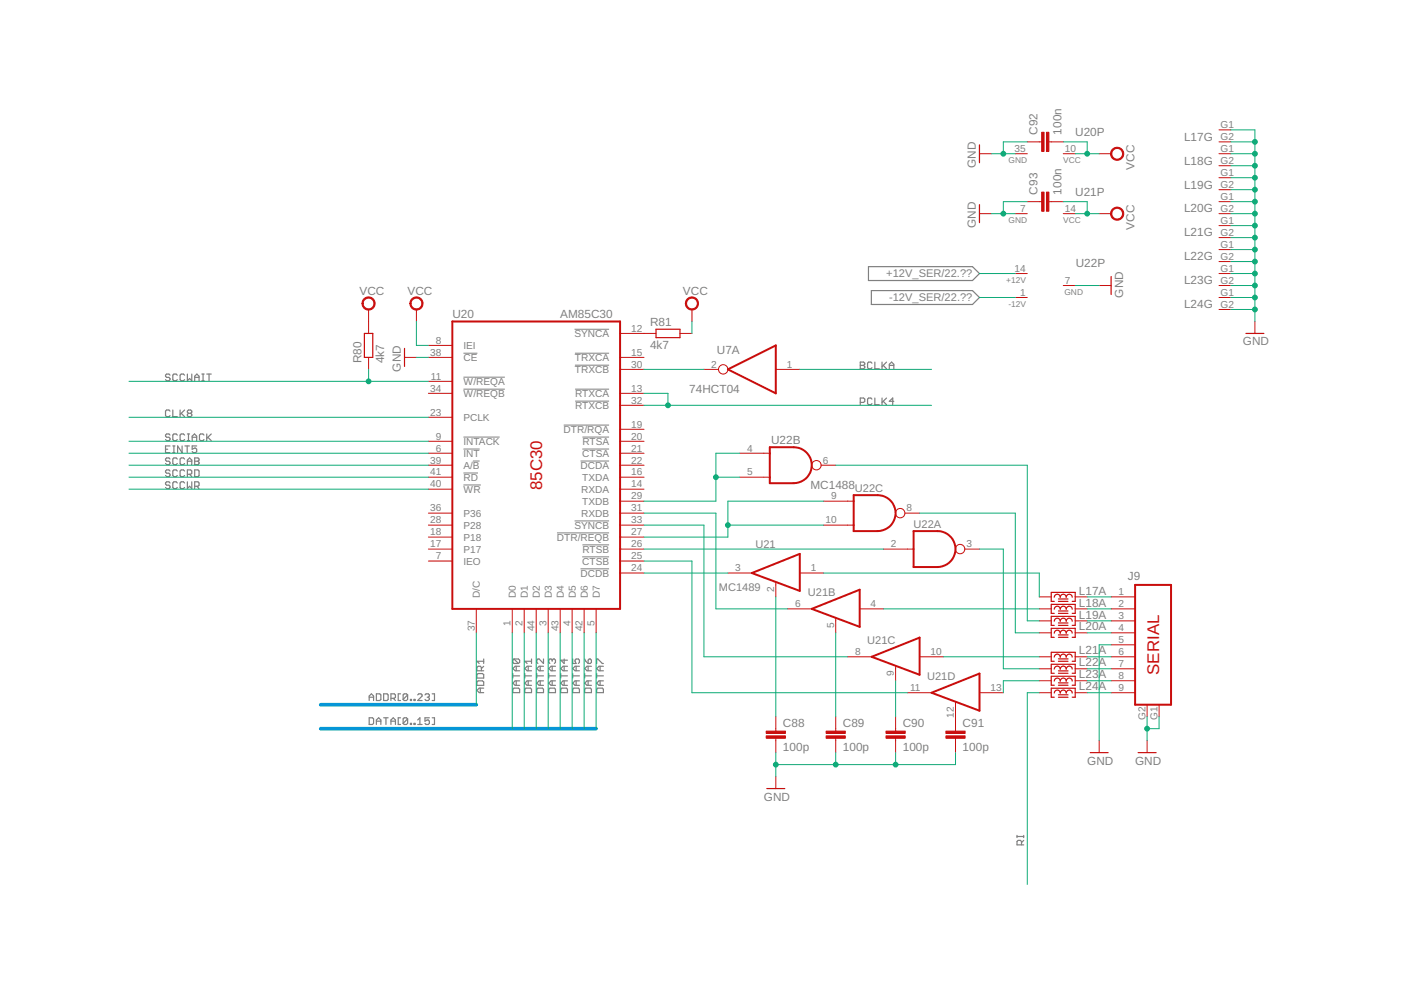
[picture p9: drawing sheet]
<svg xmlns="http://www.w3.org/2000/svg" width="297mm" height="210mm" viewBox="0 0 297 210" stroke-linecap="round" stroke-linejoin="round" font-family="sans-serif">
<g fill="none" stroke="#808080" stroke-width=".21">
<path d="M98.3 74.9h2.9M98.3 80h8.7M121.8 69.8h7.3M121.9 74.9h7.2M121.9 77.4h7.2M98.3 95.2h3.4M98.3 92.7h7.6M98.3 82.5h8.7M100.3 97.7h1.4M119.5 90.1h9.6M121.9 82.5h7.2M121.9 85h7.2"/>
<path d="M123.1 97.7h6M123.4 95.2h5.7M123.5 92.7h5.6M98.3 100.3h3M98.3 102.8h3.6M118.1 113h11M121.8 110.4h7.3M123.4 118.1h5.7M123.5 115.5h5.6M123.1 120.6h6"/>
</g>
<g fill="none" stroke="#808080" stroke-width=".25">
<path d="M184.1 56.5h22.1l1.5 1.5-1.5 1.5h-22.1zM36 79.5l-.2-.2h-.5l-.2 .5 .2 .2h.5l.2 .5-.2 .2h-.5l-.2-.2M37.6 79.5l-.3-.2h-.4l-.3 .2v1l.3 .2h.4l.3-.2M39.1 79.5l-.2-.2h-.5l-.2 .2v1l.2 .2h.5l.2-.2M39.7 79.3v1.4l.5-.4 .5 .4v-1.4M42.8 79.3h.5M43.1 79.3v1.4M43.8 79.3h1M44.3 79.3v1.4M182.4 76.8h.7l.2 .2v.2l-.2 .3 .2 .2v.3l-.2 .2h-.7zM182.4 77.5h.7M184.7 61.6h21.5l1.5 1.5-1.5 1.5h-21.5z"/>
<path d="M184.9 77l-.3-.2h-.4l-.3 .2v1l.3 .2h.4l.3-.2M185.5 76.8v1.4h.9M187 76.8v1.4M187.3 77.5l.7 .7M188 76.8l-1 .9M188.6 77.5h.9M188.6 78.2v-1l.4-.4 .5 .4v1M35.1 95.2h.5M36 97.3l-.2-.2h-.5l-.2 .5 .2 .2h.5l.2 .2v.3l-.2 .2h-.5l-.2-.2M36 87.2l-.2-.3h-.5l-.2 .3v.9l.2 .2h.5l.2-.2M36 92.2l-.2-.2h-.5l-.2 .5 .2 .2h.5l.2 .2v.3l-.2 .2h-.5l-.2-.2M36 94.6h-.9v1.4h.9"/>
<path d="M36 99.9l-.2-.3h-.5l-.2 .5 .2 .2h.5l.2 .3v.2l-.2 .2h-.5l-.2-.2M36.6 86.9v1.4h1M36.6 94.6h.5M36.6 96h.5M36.9 94.6v1.4M37.6 97.3l-.3-.2h-.4l-.3 .2v1l.3 .2h.4l.3-.2M37.6 92.2l-.3-.2h-.4l-.3 .2v1l.3 .2h.4l.3-.2M37.6 99.9l-.3-.3h-.4l-.3 .3v.9l.3 .2h.4l.3-.2M38.2 86.9v1.4M38.4 87.6l.7 .7M38.6 94.6v1.4l-.9-1.4v1.4M39.1 97.3l-.2-.2h-.5l-.2 .2v1l.2 .2h.5l.2-.2"/>
<path d="M39.1 92.2l-.2-.2h-.5l-.2 .2v1l.2 .2h.5l.2-.2M39.1 99.9l-.2-.3h-.5l-.2 .3v.9l.2 .2h.5l.2-.2M39.1 86.9l-.9 1M39.2 94.6h1M39.7 94.6v1.4M39.7 97.8h1M39.7 98.5v-.9l.5-.5 .5 .5v.9M39.7 92h.5M39.7 93.4h.5M40 87.6l-.3-.2 .3-.5h.4l.3 .3-.3 .4M40 87.6l-.3 .3v.2l.3 .2h.4l.3-.2v-.2l-.3-.3M40 92v1.4"/>
<path d="M40 87.6h.4M40.7 93.4v-.9l.5-.5 .5 .5v.9M40.7 92.7h1M41.3 97.1h.7l.2 .2-.2 .5 .2 .2v.3l-.2 .2h-.7zM41.3 97.8h.7M41.3 80.7v-.9l.4-.5 .5 .5v.9M41.3 99.6h.7l.2 .3v.9l-.2 .2h-.7zM41.3 80h.9M41.7 94.6h-1v.6l.5-.2 .5 .2v.5l-.2 .3h-.5l-.3-.3M42.8 80.7h.5M43.2 92.2l-.2-.2h-.5l-.2 .2v1l.2 .2h.5l.2-.2M43.8 92v1.4"/>
<path d="M44.1 92.7l.7 .7M44.8 92l-1 .9M182.4 85.3h.7l.2-.2v-.5l-.2-.2h-.7v1.4M184.9 84.6l-.3-.2h-.4l-.3 .2v1l.3 .2h.4l.3-.2M185.5 84.4v1.4h.9M187 84.4v1.4M187.3 85.1l.7 .7M188 84.4l-1 .9M189.5 85.1h-.9l.7-.7v1.4M36 102.4l-.2-.2h-.5l-.2 .4 .2 .3h.5l.2 .2v.3l-.2 .2h-.5l-.2-.2M37.6 102.4l-.3-.2h-.4l-.3 .2v1l.3 .2h.4l.3-.2M39.1 102.4l-.2-.2h-.5l-.2 .2v1l.2 .2h.5l.2-.2"/>
<path d="M39.7 100.6h.7l.3-.3v-.4l-.3-.3h-.7v1.4M39.7 102.2v1.4l.5-.5 .5 .5v-1.4M40.2 100.6l.5 .4M41.3 103.1h.7l.2-.2v-.5l-.2-.2h-.7v1.4M41.7 103.1l.5 .5M102.6 139.7v1M109 139.7h.9l.3 .3v.4l-.3 .3M109 139.7l-.3 .3v.4l.3 .3h.9M109 139.7l.9 1M112.7 139.7v1M115.2 139.7v1l-.9-1h-.3l-.2 .3v.4l.2 .3M117.1 140l-.3-.3h-.2l-.2 .3v.4l.2 .3"/>
<path d="M117.1 140l.2-.3h.2l.3 .3v.4l-.3 .3M117.1 140v.2M119.6 139.7v1l-.7-.7h1.4M121.4 139.7v1h.8l-.3-.5 .3-.5h.4l.3 .3v.4l-.3 .3M124 139.7l.2 .5 .5 .5M124.9 139.7h.3l.2 .3v.4l-.2 .3h-.5v-.7zM78.3 148.5v-.9l.4-.5 .5 .5v.9M78.3 152.2h.7l.2 .2v1l-.2 .2h-.7zM78.3 147.8h.9M79.8 147.1h.7l.3 .2v1l-.3 .2h-.7zM79.8 153.6v-.9l.5-.5 .5 .5v.9M79.8 152.9h1"/>
<path d="M81.3 147.1h.8l.2 .2v1l-.2 .2h-.8zM81.3 152.2h1M81.8 152.2v1.4M82.9 148.1h.7l.2-.3v-.5l-.2-.2h-.7v1.4M82.9 153.6v-.9l.5-.5 .4 .5v.9M82.9 152.9h.9M83.4 148.1l.4 .4M84.9 147.1h-.5v1.4h.5M84.9 152.2h-.5v1.4h.5M86.4 147.3v1l-.2 .2h-.5l-.2-.2M86.4 147.3l-.2-.2h-.5l-.2 .2v1M86.4 152.4l-.2-.2h-.5l-.2 .2v1"/>
<path d="M86.4 152.4v1l-.2 .2h-.5l-.2-.2M86.4 147.3l-.9 1M86.4 152.4l-.9 1M87 148.3h.2v.2h-.2zM87 153.4h.2v.2h-.2zM87.8 148.3h.2v.2h-.2zM87.8 153.4h.2v.2h-.2zM88.6 147.3l.2-.2h.5l.2 .2v.3l-.9 .9h.9M88.6 153.6h.9M88.6 152.7l.4-.5v1.4M90.1 147.3l.2-.2h.5l.2 .2-.2 .5M90.6 147.8h.2"/>
<path d="M90.8 147.8l.2 .3-.2 .4h-.5l-.2-.2M91 152.2h-.9v.7l.5-.2h.2l.2 .2v.5l-.2 .2h-.5l-.2-.2M91.6 147.1h.5v1.4h-.5M91.6 152.2h.5v1.4h-.5M101.1 144.6l.3-.2h.9l.3 .2v.7h-1.5zM101.1 143l.3-.2h.9l.3 .2v.8h-1.5zM101.8 145.9v1M102.1 142.2v-.7l-.3-.2h-.4l-.3 .2v.7h1.5M102.6 145.9h-1l-.5 .5 .5 .5h1M102.6 141.3l-.5 .5M102.6 140.2h-1.5l.5 .5M108.7 146.1l.3-.2h.9l.3 .2v.8h-1.5z"/>
<path d="M108.7 142.8v1M108.7 143.3h1.5M109.5 141.3v.9M109.5 144.4v.9M110.2 144.4h-1l-.5 .4 .5 .5h1M110.2 141.3h-1l-.5 .5 .5 .4h1M111.3 146.1l.2-.2h1l.2 .2v.8h-1.4zM111.3 143.3h1.4M111.3 142.8v1M112 141.3v.9M112 144.4v.9M112.7 144.4h-.9l-.5 .4 .5 .5h.9"/>
<path d="M112.7 141.3h-.9l-.5 .5 .5 .4h.9M112.7 140.2h-1.4l.5 .5M113.8 146.1l.2-.2h1l.2 .2v.8h-1.4zM113.8 143.3h1.4M113.8 142.8v1M114.5 141.3v.9M114.5 144.4v.9M115.2 144.4h-.9l-.5 .4 .5 .5h.9M115.2 141.3h-.9l-.5 .5 .5 .4h.9M116.4 146.1l.2-.2h.9l.3 .2v.8h-1.4zM116.4 143.3h1.4M116.4 142.8v1"/>
<path d="M117.1 141.3v.9M117.1 144.4v.9M117.8 144.4h-1l-.4 .4 .4 .5h1M117.8 141.3h-1l-.4 .5 .4 .4h1M118.9 146.1l.2-.2h1l.2 .2v.8h-1.4zM118.9 143.3h1.4M118.9 142.8v1M119.6 141.3v.9M119.6 144.4v.9M120.3 144.4h-.9l-.5 .4 .5 .5h.9M120.3 141.3h-.9l-.5 .5 .5 .4h.9M121.4 146.1l.3-.2h.9l.3 .2v.8h-1.5z"/>
<path d="M121.4 143.3h1.5M121.4 142.8v1M122.2 141.3v.9M122.2 144.4v.9M122.9 144.4h-1l-.5 .4 .5 .5h1M122.9 141.3h-1l-.5 .5 .5 .4h1M124 146.1l.2-.2h1l.2 .2v.8h-1.4zM124 143.3h1.4M124 142.8v1M124.7 141.3v.9M124.7 144.4v.9M125.4 144.4h-.9l-.5 .4 .5 .5h.9"/>
<path d="M125.4 141.3h-.9l-.5 .5 .5 .4h.9M126.5 146.1l.2-.2h1l.2 .2v.8h-1.4zM126.5 143.3h1.4M126.5 140.7v-1h.2l1 1h.2M126.5 142.8v1M127.2 141.3v.9M127.2 144.4v.9M127.9 144.4h-.9l-.5 .4 .5 .5h.9M127.9 141.3h-.9l-.5 .5 .5 .4h.9M215.6 177.1v.5M215.6 177.4h1.4M216.6 179.1v-.7l-.3-.2h-.4l-.3 .2v.7h1.4"/>
<path d="M217 178.2l-.4 .4M217 177.1v.5"/>
</g>
<g fill="none" stroke="#c90d0c" stroke-width=".21">
<path d="M207.7 32.6h2.5M215.3 32.6h2.5M217.8 30.1h3.1M222.4 30.1h3M225.4 32.6h2.6M233 32.6h2.6M258.4 32.6h2.6M258.4 30.1h2.6M258.4 27.5h2.6M258.4 35.1h2.6M258.4 37.7h2.6M207.7 45.3h2.5"/>
<path d="M215.3 45.3h2.5M215.3 58h2.5M217.8 42.8h3.1M222.4 42.8h3M225.4 45.3h2.6M233 45.3h2.6M258.4 45.3h2.6M258.4 42.8h2.6M258.4 58h2.6M258.4 40.2h2.6M258.4 50.4h2.6M258.4 47.8h2.6"/>
<path d="M258.4 55.5h2.6M258.4 52.9h2.6M78.1 65.6v5.1M78.1 75.8v2.5M85.8 75.8h2.5M88.3 65.6v2.6M90.8 75.8h5.1M90.8 73.2h5.1M131.5 75.8h5M131.5 78.3h5M131.5 70.7h7.6M144.2 70.7h2.5"/>
<path d="M146.7 65.6v2.6M149.2 78.3h3.1M164.5 78.3h5.1M215.3 63.1h2.5M225.4 60.5h2.6M233 60.5h2.6M258.4 63.1h2.6M258.4 60.5h2.6M258.4 65.6h2.6M266.1 68.2v2.5M90.8 98.6h5.1M90.8 96.1h5.1"/>
<path d="M90.8 93.6h5.1M90.8 80.9h5.1M90.8 83.4h5.1M90.8 88.5h5.1M131.5 98.6h5M131.5 96.1h5M131.5 93.6h5M131.5 83.4h5M131.5 85.9h5M131.5 91h5M156.9 96.1h6.3M174.1 98.6h3.1"/>
<path d="M90.8 101.2h5.1M90.8 103.7h5.1M90.8 108.8h5.1M90.8 111.3h5.1M90.8 113.9h5.1M90.8 116.4h5.1M90.8 119h5.1M131.5 101.2h5M131.5 103.7h5M131.5 108.8h5M131.5 111.3h5M131.5 113.9h5"/>
<path d="M131.5 116.4h5M131.5 119h5M131.5 106.3h5M156.9 101.2h6.3M174.6 111.3h6.4M174.6 106.3h6.4M187.3 116.4h6.4M191.9 108.8h3.1M204.6 116.4h3.1M101 129.1v5.1M108.6 129.1v5.1M111.1 129.1v5.1"/>
<path d="M113.7 129.1v5.1M116.2 129.1v5.1M118.8 129.1v5.1M121.3 129.1v5.1M123.8 129.1v5.1M126.4 129.1v5.1M131.5 121.5h5M154.3 121.5h5.1M164.5 123.5v3.1M167 129.1h5.1M169.6 121.5h5M177.2 131.1v3.1"/>
<path d="M179.7 139.3h5.1M182.3 129.1h5M195 139.3h5M220.3 126.6h2.6M220.3 129.1h2.6M220.3 131.6h2.6M220.3 134.2h2.6M220.3 139.3h2.6M228 126.6h2.5M228 129.1h2.5M228 131.6h2.5M228 134.2h2.5"/>
<path d="M228 139.3h2.5M235.6 126.6h5.1M235.6 129.1h5.1M235.6 131.6h5.1M235.6 134.2h5.1M235.6 136.7h5.1M235.6 139.3h5.1M164.5 152v3M164.5 156.5v3.1M177.2 152v3M177.2 156.5v3.1M189.9 141.3v3"/>
<path d="M189.9 152v3M189.9 156.5v3.1M192.4 146.9h5.1M202.6 148.9v6.1M202.6 156.5v3.1M207.7 146.9h5M220.3 141.8h2.6M220.3 144.3h2.6M220.3 146.9h2.6M228 141.8h2.5M228 144.3h2.5M228 146.9h2.5"/>
<path d="M233 157v2.6M235.6 141.8h5.1M235.6 144.3h5.1M235.6 146.9h5.1M243.2 149.4v2.6M243.2 157v2.6M245.7 149.4v2.6M164.5 164.7v2.5"/>
<circle cx="153.3" cy="78.3" r=".99"/>
<circle cx="173.1" cy="98.6" r=".99"/>
<circle cx="190.9" cy="108.8" r=".99"/>
<circle cx="203.6" cy="116.4" r=".99"/>
</g>
<path d="M95.9 68.2h35.6v60.9h-35.6zM154.3 78.3l10.2-5.1v10.2zM163.2 94.8h5.1a3.8 3.8 0 0 1 3.8 3.8 3.8 3.8 0 0 1-3.8 3.8h-5.1zM181 105h5.1a3.8 3.8 0 0 1 3.8 3.8 3.8 3.8 0 0 1-3.8 3.8h-5.1zM193.7 112.6h5.1a3.8 3.8 0 0 1 3.8 3.8 3.8 3.8 0 0 1-3.8 3.8h-5.1zM159.4 121.5l10.2-4.1v7.9zM172.1 129.1l10.2-4.1v7.9zM184.8 139.3l10.2-4.1v7.9zM240.7 124h7.6v25.4h-7.6zM197.5 146.9l10.2-4.1v7.9z" fill="none" stroke="#c90d0c" stroke-width=".42"/>
<g fill="none" stroke="#c90d0c" stroke-width=".25">
<path d="M207.7 30.7v3.8M207.7 43.4v3.8M235.6 58.6v3.8M77.3 70.7h1.7v5.1h-1.7zM85.8 73.9v3.8M139.1 69.8h5.1v1.8h-5.1zM264.2 70.7h3.8M223.5 126.6a.63 .63 0 0 1 .7-.6 .63 .63 0 0 1 .6 .6 .63 .63 0 0 1 .6-.6 .63 .63 0 0 1 .7 .6 .63 .63 0 0 1 .6-.6 .63 .63 0 0 1 .6 .6M223.5 129.2a.63 .63 0 0 1 .7-.7 .63 .63 0 0 1 .6 .7 .63 .63 0 0 1 .6-.7 .63 .63 0 0 1 .7 .7 .63 .63 0 0 1 .6-.7 .63 .63 0 0 1 .6 .7M223.5 131.7a.63 .63 0 0 1 .7-.6 .63 .63 0 0 1 .6 .6 .63 .63 0 0 1 .6-.6 .63 .63 0 0 1 .7 .6 .63 .63 0 0 1 .6-.6 .63 .63 0 0 1 .6 .6M223.5 134.2a.63 .63 0 0 1 .7-.6 .63 .63 0 0 1 .6 .6 .63 .63 0 0 1 .6-.6 .63 .63 0 0 1 .7 .6 .63 .63 0 0 1 .6-.6 .63 .63 0 0 1 .6 .6M223.5 139.3a.63 .63 0 0 1 .7-.6 .63 .63 0 0 1 .6 .6 .63 .63 0 0 1 .6-.6 .63 .63 0 0 1 .7 .6 .63 .63 0 0 1 .6-.6 .63 .63 0 0 1 .6 .6"/>
<path d="M223.5 127.5h-.6v-1.9h5.1v1.9h-.7M223.5 130h-.6v-1.9h5.1v1.9h-.7M223.5 132.6h-.6v-1.9h5.1v1.9h-.7M223.5 135.1h-.6v-1.9h5.1v1.9h-.7M224.4 127.5h2M224.4 127h2M224.4 130h2M224.4 129.5h2M224.4 132.6h2M224.4 132.1h2M224.4 135.1h2M224.4 134.6h2"/>
<path d="M224.4 139.7h2M223.5 141.9a.63 .63 0 0 1 .7-.7 .63 .63 0 0 1 .6 .7 .63 .63 0 0 1 .6-.7 .63 .63 0 0 1 .7 .7 .63 .63 0 0 1 .6-.7 .63 .63 0 0 1 .6 .7M223.5 144.4a.63 .63 0 0 1 .7-.6 .63 .63 0 0 1 .6 .6 .63 .63 0 0 1 .6-.6 .63 .63 0 0 1 .7 .6 .63 .63 0 0 1 .6-.6 .63 .63 0 0 1 .6 .6M223.5 146.9a.63 .63 0 0 1 .7-.6 .63 .63 0 0 1 .6 .6 .63 .63 0 0 1 .6-.6 .63 .63 0 0 1 .7 .6 .63 .63 0 0 1 .6-.6 .63 .63 0 0 1 .6 .6M223.5 140.2h-.6v-1.9h5.1v1.9h-.7M223.5 142.7h-.6v-1.9h5.1v1.9h-.7M223.5 145.3h-.6v-1.9h5.1v1.9h-.7M223.5 147.8h-.6v-1.9h5.1v1.9h-.7M224.4 140.2h2M224.4 142.7h2M224.4 142.2h2M224.4 145.3h2"/>
<path d="M224.4 144.8h2M224.4 147.8h2M224.4 147.3h2M231.1 159.6h3.8M241.3 159.6h3.8M162.6 167.2h3.8"/>
</g>
<g fill="#c90d0c" stroke="#c90d0c" stroke-width=".21">
<path d="M87.3 63.4a1.4 1.4 0 0 1 2.2 .2 1.4 1.4 0 0 1-.8 2.1 1.4 1.4 0 0 1-1.8-1.4h.2a1.15 1.15 0 0 1 1.7-1 1.15 1.15 0 0 1 .2 1.9 1.15 1.15 0 0 1-1.8-.6l-.1-.3h-.2z" fill-rule="evenodd"/>
<path d="M77.1 63.4a1.4 1.4 0 0 1 2.2 .2 1.4 1.4 0 0 1-.8 2.1 1.4 1.4 0 0 1-1.7-1.4h.2a1.14 1.14 0 0 1 1.7-.9 1.14 1.14 0 0 1 .1 1.9 1.14 1.14 0 0 1-1.8-.7v-.3h-.2z" fill-rule="evenodd"/>
<path d="M145.7 63.4a1.39 1.39 0 0 1 2.2 .2 1.39 1.39 0 0 1-.8 2.1 1.39 1.39 0 0 1-1.8-1.4h.3a1.15 1.15 0 0 1 1.6-1 1.15 1.15 0 0 1 .3 1.9 1.15 1.15 0 0 1-1.9-.6v-.3h-.3z" fill-rule="evenodd"/>
<path d="M235.8 31.6a1.4 1.4 0 0 1 2.3 .3 1.4 1.4 0 0 1-.9 2.1 1.4 1.4 0 0 1-1.7-1.4h.2a1.15 1.15 0 0 1 1.6-1.1 1.15 1.15 0 0 1 .3 2 1.15 1.15 0 0 1-1.8-.6l-.1-.3h-.2z" fill-rule="evenodd"/>
<path d="M235.8 44.3a1.4 1.4 0 0 1 2.3 .3 1.4 1.4 0 0 1-.9 2.1 1.4 1.4 0 0 1-1.7-1.4h.2a1.15 1.15 0 0 1 1.6-1.1 1.15 1.15 0 0 1 .3 2 1.15 1.15 0 0 1-1.8-.6l-.1-.3h-.2z" fill-rule="evenodd"/>
</g>
<g fill="#c90d0c" stroke="#c90d0c" stroke-width=".21">
<path d="M162.5 156h4v.5h-4z"/>
<path d="M162.5 155h4v.5h-4z"/>
<path d="M175.2 156h4v.5h-4z"/>
<path d="M175.2 155h4v.5h-4z"/>
<path d="M187.9 156h4v.5h-4z"/>
<path d="M187.9 155h4v.5h-4z"/>
<path d="M200.6 156h4v.5h-4z"/>
<path d="M200.6 155h4v.5h-4z"/>
<path d="M221.9 28h.5v4.1h-.5z"/>
<path d="M220.9 28h.5v4.1h-.5z"/>
<path d="M221.9 40.7h.5v4.1h-.5z"/>
<path d="M220.9 40.7h.5v4.1h-.5z"/>
</g>
<path d="M68 149.4h33M68 154.5h58.4" fill="none" stroke="#0696d7" stroke-width=".76"/>
<g fill="none" stroke="#0dab76" stroke-width=".21">
<path d="M210.2 32.6h5.1M217.8 30.1h-5.1v2.5M225.4 30.1h5.1v2.5M228 32.6h5M261 30.1h5.1M261 32.6h5.1M261 27.5h5.1v40.7M261 35.1h5.1M261 37.7h5.1M207.7 58h7.6M210.2 45.3h5.1M217.8 42.8h-5.1v2.5"/>
<path d="M225.4 42.8h5.1v2.5M228 45.3h5M261 42.8h5.1M261 45.3h5.1M261 40.2h5.1M261 47.8h5.1M261 50.4h5.1M261 52.9h5.1M261 55.5h5.1M261 58h5.1M78.1 78.3v2.6M88.3 75.8h2.5"/>
<path d="M88.3 68.2v5h2.5M136.5 78.3h12.7M146.7 68.2v2.5M169.6 78.3h27.9M207.7 63.1h7.6M228 60.5h5M261 60.5h5.1M261 63.1h5.1M261 65.6h5.1M27.3 98.6h63.5M27.3 96.1h63.5M27.3 93.6h63.5"/>
<path d="M27.3 80.9h63.5M27.3 88.5h63.5M136.5 85.9h61M136.5 83.4h5.1v2.5M156.9 96.1h-5.1v10.2h-15.3M177.2 98.6h40.6v33h2.5M27.3 101.2h63.5M27.3 103.7h63.5M136.5 119h10.2v27.9h45.7M136.5 111.3h12.7v28h30.5M136.5 108.8h15.3v20.3h15.2M136.5 116.4h50.8"/>
<path d="M151.8 101.2h5.1M154.3 111.3h20.3M174.6 106.3h-20.3v7.6h-17.8M195 108.8h20.3v25.4h5M207.7 116.4h5v25.4h7.6M101 134.2v15.2M108.6 134.2v20.3M111.1 134.2v20.3M113.7 134.2v20.3M116.2 134.2v20.3M118.8 134.2v20.3M121.3 134.2v20.3"/>
<path d="M123.8 134.2v20.3M126.4 134.2v20.3M136.5 121.5h17.8M164.5 126.6v25.4M174.6 121.5h45.7v5.1M177.2 134.2v17.8M187.3 129.1h33M200 139.3h20.3M230.5 139.3h5.1M230.5 134.2h5.1M230.5 131.6h5.1M230.5 129.1h5.1"/>
<path d="M230.5 126.6h5.1M235.6 136.7h-2.6v20.3M164.5 159.6v5.1M177.2 159.6v2.5M189.9 144.3v7.7M189.9 159.6v2.5M202.6 159.6v2.5h-38.1M220.3 144.3h-7.6v2.6M220.3 146.9h-2.5v40.6M230.5 141.8h5.1M230.5 144.3h5.1M230.5 146.9h5.1"/>
<path d="M243.2 152v5M245.7 152v2.5h-2.5"/>
</g>
<g fill="#0dab76" stroke="#0dab76" stroke-width=".21">
<circle cx="243.2" cy="154.5" r=".51"/>
<circle cx="164.5" cy="162.1" r=".51"/>
<circle cx="177.2" cy="162.1" r=".51"/>
<circle cx="189.9" cy="162.1" r=".51"/>
<circle cx="212.7" cy="45.3" r=".51"/>
<circle cx="212.7" cy="32.6" r=".51"/>
<circle cx="266.1" cy="30.1" r=".51"/>
<circle cx="266.1" cy="32.6" r=".51"/>
<circle cx="266.1" cy="35.1" r=".51"/>
<circle cx="266.1" cy="37.7" r=".51"/>
<circle cx="266.1" cy="40.2" r=".51"/>
<circle cx="266.1" cy="42.8" r=".51"/>
<circle cx="266.1" cy="45.3" r=".51"/>
<circle cx="266.1" cy="47.8" r=".51"/>
<circle cx="266.1" cy="50.4" r=".51"/>
<circle cx="266.1" cy="52.9" r=".51"/>
<circle cx="266.1" cy="55.5" r=".51"/>
<circle cx="266.1" cy="58" r=".51"/>
<circle cx="266.1" cy="60.5" r=".51"/>
<circle cx="266.1" cy="63.1" r=".51"/>
<circle cx="266.1" cy="65.6" r=".51"/>
<circle cx="230.5" cy="32.6" r=".51"/>
<circle cx="230.5" cy="45.3" r=".51"/>
<circle cx="78.1" cy="80.9" r=".51"/>
<circle cx="154.3" cy="111.3" r=".51"/>
<circle cx="151.8" cy="101.2" r=".51"/>
<circle cx="141.6" cy="85.9" r=".51"/>
</g>
<g font-size="3.6" fill="#c90d0c">
<text x="115" y="103.9" transform="rotate(-90 115 103.9)">85C30</text>
<text x="245.7" y="143.1" transform="rotate(-90 245.7 143.1)">SERIAL</text>
</g>
<g font-size="2.5" fill="#808080">
<text x="220" y="28.5" transform="rotate(-90 220 28.5)">C92</text>
<text x="225.1" y="28.5" transform="rotate(-90 225.1 28.5)">100n</text>
<text x="228" y="28.8">U20P</text>
<text x="251" y="29.8">L17G</text>
<text x="206.9" y="35.6" transform="rotate(-90 206.9 35.6)">GND</text>
<text x="240.5" y="36" transform="rotate(-90 240.5 36)">VCC</text>
<text x="251" y="34.9">L18G</text>
<text x="220" y="41.2" transform="rotate(-90 220 41.2)">C93</text>
<text x="225.1" y="41.2" transform="rotate(-90 225.1 41.2)">100n</text>
<text x="228" y="41.5">U21P</text>
<text x="251" y="40">L19G</text>
<text x="251" y="45.1">L20G</text>
<text x="206.9" y="48.3" transform="rotate(-90 206.9 48.3)">GND</text>
<text x="240.5" y="48.7" transform="rotate(-90 240.5 48.7)">VCC</text>
<text x="251" y="50.1">L21G</text>
<text x="228.1" y="56.6">U22P</text>
<text x="251" y="55.2">L22G</text>
<text x="76.2" y="62.4">VCC</text>
<text x="86.4" y="62.4">VCC</text>
<text x="144.8" y="62.4">VCC</text>
<text x="238.1" y="63.1" transform="rotate(-90 238.1 63.1)">GND</text>
<text x="251" y="60.3">L23G</text>
<text x="251" y="65.4">L24G</text>
<text x="95.9" y="67.5">U20</text>
<text x="118.8" y="67.4">AM85C30</text>
<text x="137.8" y="69.2">R81</text>
<text x="76.6" y="77" transform="rotate(-90 76.6 77)">R80</text>
<text x="81.4" y="77" transform="rotate(-90 81.4 77)">4k7</text>
<text x="137.8" y="74">4k7</text>
<text x="152" y="75.1">U7A</text>
<text x="263.5" y="73.2">GND</text>
<text x="85" y="78.8" transform="rotate(-90 85 78.8)">GND</text>
<text x="146.1" y="83.4">74HCT04</text>
<text x="163.5" y="94.2">U22B</text>
<text x="171.8" y="103.7">MC1488</text>
<text x="239.1" y="123">J9</text>
<text x="228.7" y="126.1">L17A</text>
<text x="228.7" y="128.6">L18A</text>
<text x="228.7" y="131.1">L19A</text>
<text x="228.7" y="133.7">L20A</text>
<text x="228.7" y="138.8">L21A</text>
<text x="228.7" y="141.3">L22A</text>
<text x="228.7" y="143.8">L23A</text>
<text x="228.7" y="146.4">L24A</text>
<text x="166" y="154.1">C88</text>
<text x="178.7" y="154.1">C89</text>
<text x="191.4" y="154.1">C90</text>
<text x="204.1" y="154.1">C91</text>
<text x="166" y="159.2">100p</text>
<text x="178.7" y="159.2">100p</text>
<text x="191.4" y="159.2">100p</text>
<text x="204.1" y="159.2">100p</text>
<text x="230.5" y="162.1">GND</text>
<text x="240.7" y="162.1">GND</text>
<text x="161.9" y="169.7">GND</text>
</g>
<g font-size="2.3" fill="#808080">
<text x="187.9" y="58.8">+12V_SER/22.??</text>
<text x="188.5" y="63.9">-12V_SER/22.??</text>
<text x="181.2" y="104.3">U22C</text>
<text x="193.7" y="112">U22A</text>
<text x="160.2" y="116.2">U21</text>
<text x="152.4" y="125.4">MC1489</text>
<text x="171.3" y="126.3">U21B</text>
<text x="183.9" y="136.5">U21C</text>
<text x="196.6" y="144.1">U21D</text>
</g>
<g font-size="2.1" fill="#808080">
<text x="258.8" y="29.7">G2</text>
<text x="258.8" y="27.2">G1</text>
<text x="215.1" y="32.3">35</text>
<text x="225.8" y="32.3">10</text>
<text x="258.8" y="34.8">G2</text>
<text x="258.8" y="32.3">G1</text>
<text x="258.8" y="39.9">G2</text>
<text x="258.8" y="37.3">G1</text>
<text x="216.3" y="44.9">7</text>
<text x="225.8" y="44.9">14</text>
<text x="258.8" y="44.9">G2</text>
<text x="258.8" y="42.4">G1</text>
<text x="258.8" y="47.5">G1</text>
<text x="258.8" y="50">G2</text>
<text x="258.8" y="52.6">G1</text>
<text x="215.1" y="57.6">14</text>
<text x="258.8" y="55.1">G2</text>
<text x="258.8" y="57.6">G1</text>
<text x="216.3" y="62.7">1</text>
<text x="225.8" y="60.2">7</text>
<text x="258.8" y="60.2">G2</text>
<text x="258.8" y="65.3">G2</text>
<text x="258.8" y="62.7">G1</text>
<text x="121.8" y="71.5">SYNCA</text>
<text x="133.8" y="70.3">12</text>
<text x="91.2" y="75.4">38</text>
<text x="92.4" y="72.9">8</text>
<text x="98.3" y="74">IEI</text>
<text x="98.3" y="76.5">CE</text>
<text x="121.9" y="76.5">TRXCA</text>
<text x="133.8" y="75.4">15</text>
<text x="133.8" y="78">30</text>
<text x="150.8" y="78">2</text>
<text x="166.8" y="78">1</text>
<text x="91.2" y="83">34</text>
<text x="91.4" y="80.5">11</text>
<text x="98.3" y="81.6">W/REQA</text>
<text x="121.9" y="79.1">TRXCB</text>
<text x="133.8" y="83">13</text>
<text x="91.2" y="88.1">23</text>
<text x="98.3" y="84.2">W/REQB</text>
<text x="98.3" y="89.2">PCLK</text>
<text x="121.9" y="84.2">RTXCA</text>
<text x="121.9" y="86.7">RTXCB</text>
<text x="133.8" y="85.6">32</text>
<text x="92.4" y="95.7">6</text>
<text x="92.4" y="93.2">9</text>
<text x="98.3" y="94.3">INTACK</text>
<text x="119.5" y="91.8">DTR/RQA</text>
<text x="123.5" y="94.3">RTSA</text>
<text x="133.8" y="90.7">19</text>
<text x="133.8" y="93.2">20</text>
<text x="133.8" y="95.7">21</text>
<text x="158.4" y="95.7">4</text>
<text x="91.2" y="98.3">39</text>
<text x="91.2" y="100.8">41</text>
<text x="98.3" y="99.4">A/B</text>
<text x="98.3" y="101.9">RD</text>
<text x="98.3" y="96.9">INT</text>
<text x="123.1" y="99.4">DCDA</text>
<text x="123.4" y="101.9">TXDA</text>
<text x="123.4" y="96.9">CTSA</text>
<text x="133.8" y="100.8">16</text>
<text x="133.8" y="98.3">22</text>
<text x="158.4" y="100.8">5</text>
<text x="174.4" y="98.3">6</text>
<text x="91.2" y="103.4">40</text>
<text x="98.3" y="104.5">WR</text>
<text x="123.2" y="104.5">RXDA</text>
<text x="123.4" y="107">TXDB</text>
<text x="133.8" y="103.4">14</text>
<text x="133.8" y="105.9">29</text>
<text x="176.2" y="105.9">9</text>
<text x="91.2" y="108.4">36</text>
<text x="91.2" y="111">28</text>
<text x="91.2" y="113.5">18</text>
<text x="98.3" y="109.6">P36</text>
<text x="98.3" y="112.1">P28</text>
<text x="121.8" y="112.1">SYNCB</text>
<text x="123.2" y="109.6">RXDB</text>
<text x="133.8" y="108.4">31</text>
<text x="133.8" y="111">33</text>
<text x="133.8" y="113.5">27</text>
<text x="175" y="111">10</text>
<text x="192.2" y="108.4">8</text>
<text x="91.2" y="116.1">17</text>
<text x="92.4" y="118.6">7</text>
<text x="98.3" y="114.6">P18</text>
<text x="98.3" y="117.2">P17</text>
<text x="98.3" y="119.7">IEO</text>
<text x="118.1" y="114.6">DTR/REQB</text>
<text x="123.4" y="119.7">CTSB</text>
<text x="123.5" y="117.2">RTSB</text>
<text x="133.8" y="116.1">26</text>
<text x="133.8" y="118.6">25</text>
<text x="188.9" y="116.1">2</text>
<text x="204.9" y="116.1">3</text>
<text x="123.1" y="122.2">DCDB</text>
<text x="133.8" y="121.1">24</text>
<text x="155.9" y="121.1">3</text>
<text x="164.1" y="125.6" transform="rotate(-90 164.1 125.6)">2</text>
<text x="171.9" y="121.1">1</text>
<text x="101.8" y="126.8" transform="rotate(-90 101.8 126.8)">D/C</text>
<text x="109.4" y="126.8" transform="rotate(-90 109.4 126.8)">D0</text>
<text x="111.9" y="126.8" transform="rotate(-90 111.9 126.8)">D1</text>
<text x="114.5" y="126.8" transform="rotate(-90 114.5 126.8)">D2</text>
<text x="117" y="126.8" transform="rotate(-90 117 126.8)">D3</text>
<text x="119.5" y="126.8" transform="rotate(-90 119.5 126.8)">D4</text>
<text x="122.1" y="126.8" transform="rotate(-90 122.1 126.8)">D5</text>
<text x="124.6" y="126.8" transform="rotate(-90 124.6 126.8)">D6</text>
<text x="127.2" y="126.8" transform="rotate(-90 127.2 126.8)">D7</text>
<text x="168.6" y="128.7">6</text>
<text x="184.6" y="128.7">4</text>
<text x="237.1" y="126.2">1</text>
<text x="237.1" y="128.7">2</text>
<text x="237.1" y="131.3">3</text>
<text x="100.6" y="133.8" transform="rotate(-90 100.6 133.8)">37</text>
<text x="108.3" y="132.6" transform="rotate(-90 108.3 132.6)">1</text>
<text x="110.8" y="132.6" transform="rotate(-90 110.8 132.6)">2</text>
<text x="113.3" y="133.8" transform="rotate(-90 113.3 133.8)">44</text>
<text x="115.9" y="132.6" transform="rotate(-90 115.9 132.6)">3</text>
<text x="118.4" y="133.8" transform="rotate(-90 118.4 133.8)">43</text>
<text x="121" y="132.6" transform="rotate(-90 121 132.6)">4</text>
<text x="123.5" y="133.8" transform="rotate(-90 123.5 133.8)">42</text>
<text x="126" y="132.6" transform="rotate(-90 126 132.6)">5</text>
<text x="176.8" y="133.2" transform="rotate(-90 176.8 133.2)">5</text>
<text x="237.1" y="133.8">4</text>
<text x="237.1" y="136.4">5</text>
<text x="181.3" y="138.9">8</text>
<text x="189.5" y="143.3" transform="rotate(-90 189.5 143.3)">9</text>
<text x="197.3" y="138.9">10</text>
<text x="237.1" y="138.9">6</text>
<text x="237.1" y="141.4">7</text>
<text x="237.1" y="144">8</text>
<text x="192.9" y="146.5">11</text>
<text x="210" y="146.5">13</text>
<text x="237.1" y="146.5">9</text>
<text x="202.2" y="152.1" transform="rotate(-90 202.2 152.1)">12</text>
<text x="242.9" y="152.6" transform="rotate(-90 242.9 152.6)">G2</text>
<text x="245.4" y="152.6" transform="rotate(-90 245.4 152.6)">G1</text>
</g>
<g font-size="1.8" fill="#808080">
<text x="213.9" y="34.6">GND</text>
<text x="225.4" y="34.6">VCC</text>
<text x="213.9" y="47.3">GND</text>
<text x="225.4" y="47.3">VCC</text>
<text x="213.3" y="59.9">+12V</text>
<text x="213.8" y="65.1">-12V</text>
<text x="225.7" y="62.6">GND</text>
</g>
</svg>
